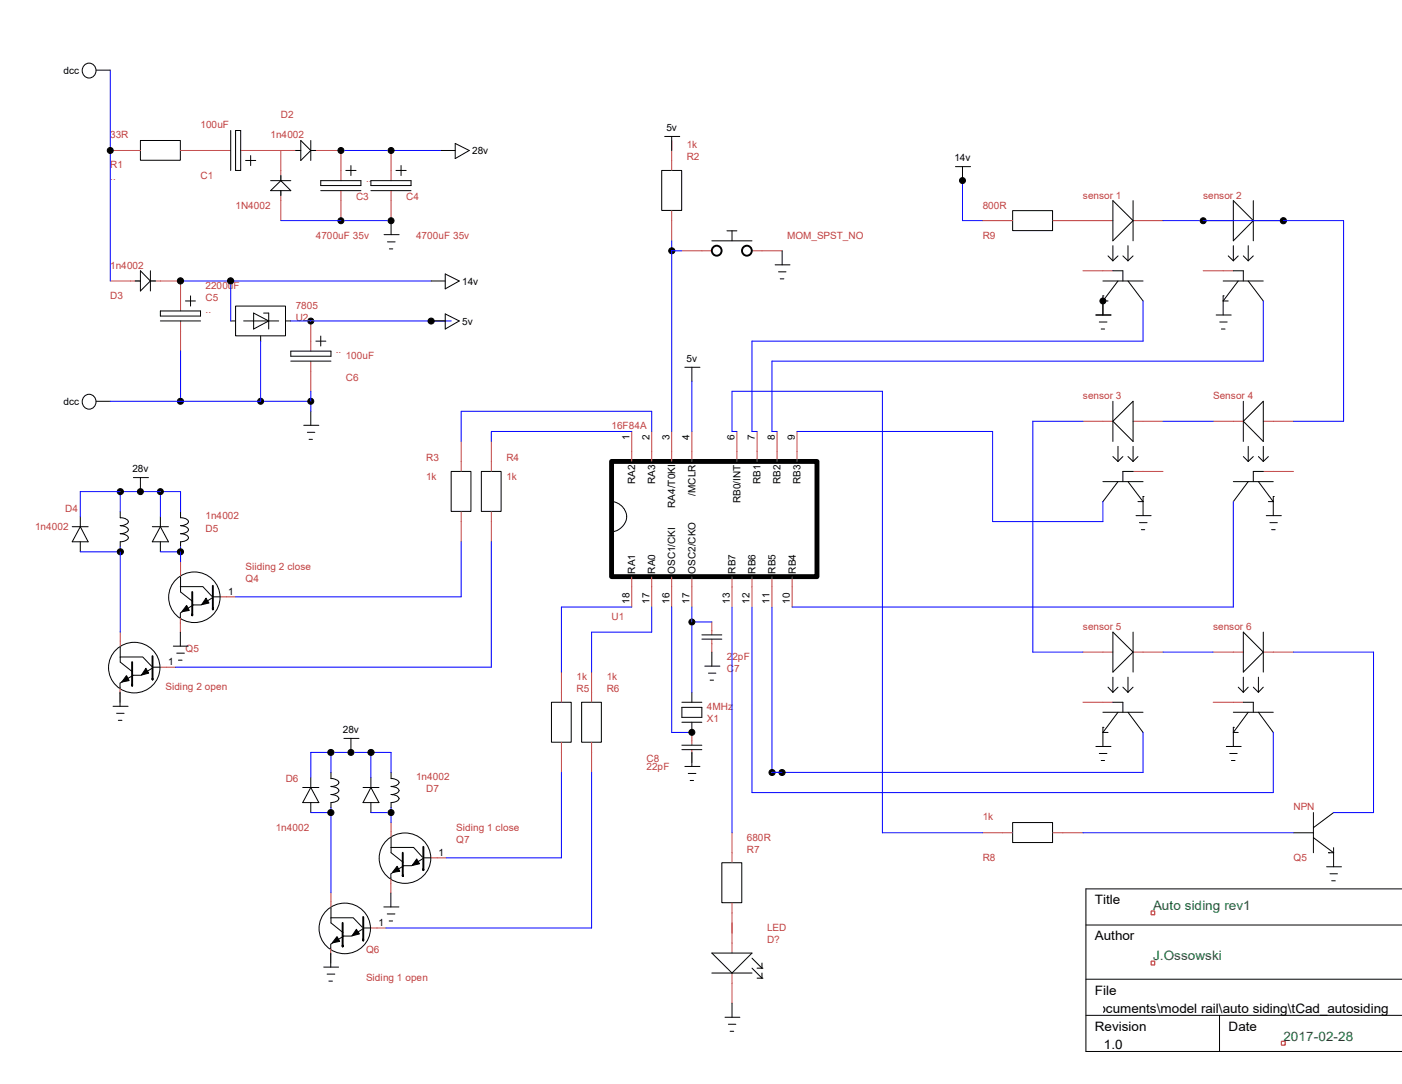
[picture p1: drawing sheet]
<svg xmlns="http://www.w3.org/2000/svg" width="279mm" height="216mm" viewBox="0 0 279 216" stroke-linecap="round" stroke-linejoin="round" font-family="sans-serif">
<path d="M121.9 91.9h40.9v23h-40.9z" fill="none" stroke="#000" stroke-width=".97"/>
<g fill="none" stroke="#c04040" stroke-width=".2">
<path d="M22 30h6M36 30h10M48 30h11.9M56 30v6M56 38v5.9M61.9 30h6v6M67.9 38v5.9M77.9 30v6M77.9 38v5.9M133.9 28v6M22 56h6M30 56h6v5.9"/>
<path d="M133.9 42v6M135.9 50h6M149.9 50h6M195.8 43.9h6M209.8 43.9h12M215.8 53.9h6M225.8 43.9h6M239.8 53.9h6M239.8 43.9h6M249.8 43.9h6M36 63.9v6M61.9 63.9v6"/>
<path d="M61.9 71.9v6M91.9 87.9v6M97.9 87.9v6M125.9 85.9v6M129.9 85.9v6M133.9 85.9v6M137.9 85.9v6M146.9 85.9v6M150.9 85.9v6M154.9 85.9v6M158.8 85.9v6M215.8 83.9h6"/>
<path d="M225.8 93.9h6M225.8 83.9h6M241.8 83.9h6M251.8 93.9h6M251.8 83.9h6M36 111.9v3M43.9 118.9h3M91.9 101.9v6M97.9 101.9v6M125.9 114.9v6M129.9 114.9v6M133.9 114.9v6"/>
<path d="M137.9 114.9v6M145.9 114.9v6M149.9 114.9v6M153.8 114.9v6M157.9 114.9v6M23.9 136.9v3M24 125.9v3M32 132.9h3M35.9 122.9v3M111.9 133.9v6M117.9 133.9v6M141.9 123.9v2.5"/>
<path d="M141.9 127.3v2.6M215.8 139.9h6M215.8 129.9h6M225.8 129.9h6M241.8 139.9h6M241.8 129.9h6M251.8 129.9h6M111.9 147.9v5.9M117.9 147.9v5.9M137.9 145.9v2.5M137.9 149.3v2.5M66 177.8v3"/>
<path d="M77.9 174.8v3M77.9 163.8v3M85.9 170.9h3M145.9 165.9v5.9M145.9 179.8v10M195.8 165.9h6M209.8 165.9h6M65.9 188.8v3M73.9 184.8h3M145.9 193.8v6"/>
</g>
<g fill="none" stroke="#000" stroke-width=".2">
<path d="M16.9 12.9a1.42 1.42 0 0 1 2.2 1.2 1.42 1.42 0 0 1-2.2 1.2 1.55 1.55 0 0 1 0-2.4zM19.2 14h2.8M28 28h7.9v3.9h-7.9zM46 26v8M46.9 26h1.1v8h-1.1zM48.9 32h2.1M50 31v2M53.9 38l2.1-2 2 2zM53.9 36h4.1M56 35v1M56 38v.9M58.9 30h1"/>
<path d="M59.9 28l2 2-2 2zM61.9 28v4M61.9 30h1M63.9 38h8M63.9 36h8v1h-8zM68.9 34h2.1M69.9 33v2M73.9 38h8M73.9 36h8v1h-8zM78.9 34h2M79.9 33v2M87.9 30h2.8"/>
<path d="M90.7 28.6l2.8 1.4-2.8 1.6zM131.9 34h3.9v7.9h-3.9zM132.5 27.2h3M133.9 27.2v2.8M190.4 33.2h3M191.8 33.2v2.8M221.8 40l4 3.9-4 4.1zM225.8 40v8M245.8 40l4 3.9-4 4.1zM249.8 40v8M27 56h1M28 53.9l2 2.1-2 2z"/>
<path d="M30 53.9v4.1M30 56h1M37 59.9h1.9M38 58.9v2.1M76.5 46.7h3M77.2 48.2h1.5M77.6 49.6h.7M77.9 43.9v2.8M85.9 56h2.8M88.7 54.6l2.8 1.4-2.8 1.5zM141.9 48h8M144.9 46h2"/>
<path d="M145.9 46v2M154.5 52.7h2.9M155.2 54.1h1.4M155.5 55.5h.7M155.9 50v2.7M201.8 42h8v3.9h-8zM219.8 58.9h.1M219.8 56h8M219.8 58.9v3.8M220.8 51l1 .9M221.8 53.9h2v2.1M221.8 48.9v3"/>
<path d="M222.8 56l-3 3.9h1M222.8 51l-1 .9M223.8 51l1 .9M224.8 56l3 3.9M224.8 48.9v3M225.8 51l-1 .9M243.8 58.9h.1M243.8 56h8M243.8 58.9v3.8M244.8 51l1 .9M245.8 53.9h2v2.1M245.8 48.9v3"/>
<path d="M246.8 56l-3 3.9h1M246.8 51l-1 .9M247.8 51l1 .9M248.8 56l3 3.9M248.8 48.9v3M249.8 51l-1 .9M16.9 78.8a1.42 1.42 0 0 1 2.2 1.2 1.42 1.42 0 0 1-2.2 1.2 1.55 1.55 0 0 1 0-2.4zM19.2 79.9h2.8M32 63.9h8M32 61.9h8v1h-8zM46 63.9h.9M46.9 61h10v5.9h-10z"/>
<path d="M48.6 63.9h6.9M50.5 62.4l3.1 1.5-3.1 1.6zM51.9 66.9v1M52.5 62.4h1.1v3.1M56.9 63.9h1.1M58 71.9h8M58 69.9h8v1.1h-8zM62.9 67.9h2M63.9 66.9v2M85.9 63.9h2.8M88.7 62.5l2.8 1.4-2.8 1.6zM136.5 73.2h3"/>
<path d="M137.9 73.2v2.7M218.4 62.7h3M219.1 64.1h1.5M219.5 65.5h.6M221.8 79.9v8M242.4 62.7h3M243.1 64.1h1.5M243.4 65.5h.7M247.8 79.9v8M26.6 95.1h3M28 95.1v2.8M60.5 84.7h3"/>
<path d="M61.3 86.1h1.4M61.6 87.5h.7M61.9 81.9v2.8M89.9 93.9h4v8h-4zM95.9 93.9h4v8h-4zM121.9 99.9a2.98 2.98 0 0 1 3 2.6 2.98 2.98 0 0 1-2.3 3.3l-.7 .1M219.8 95.9h8M221.8 83.9l4-4v8zM221.8 90.9l1 1M222.8 95.9l-3 4M222.8 88.9v3M223.8 90.9l-1 1"/>
<path d="M224.8 90.9l1 1M224.8 95.9l3 4h-1M225.8 93.9h-2v2M225.8 88.9v3M226.8 90.9l-1 1M227.8 98.9h.1M227.8 98.9v3.8M245.8 95.9h7.9M247.8 83.9l4-4v8zM247.8 90.9l1 1M248.8 88.9v3M248.8 95.9l-3 4"/>
<path d="M249.8 90.9l-1 1M250.8 95.9l2.9 4h-.9M250.8 90.9l1 1M251.8 93.9h-2v2M251.8 88.9v3M252.8 90.9l-1 1M253.7 98.9h.1M253.7 98.9v3.8M14.4 104.9h3.2M16 104.9l1.6 3h-3.2zM16 102.9v2M16 107.9v2"/>
<path d="M24 101.9v1.2a1.42 1.42 0 0 1 1.6 .9 1.96 1.96 0 0 1-1.6 .7 1.38 1.38 0 0 1 1.6 .9 1.96 1.96 0 0 1-1.6 .7 1.38 1.38 0 0 1 1.6 .9 1.96 1.96 0 0 1-1.6 .7v1M30.4 104.9h3.2M32 102.9v2M32 107.9v2M32 104.9l1.6 3h-3.2zM35.9 116.9l4.5-.1 1.8 1.9M36 101.9v1.2a1.31 1.31 0 0 1 1.5 .9 1.95 1.95 0 0 1-1.5 .7 1.38 1.38 0 0 1 1.5 .9 1.63 1.63 0 0 1-1.5 .7 1.42 1.42 0 0 1 1.5 .8 1.54 1.54 0 0 1-1.5 .8v1M36 114.9v3l2.4 1.9M42.3 119.1l-2.2 1.4h-1.7M42.5 118.9h1.4M226.4 102.7h3M227.1 104.1h1.5"/>
<path d="M227.5 105.5h.6M252.3 102.7h3.1M253.1 104.1h1.5M253.4 105.5h.7M23.9 130.9h4.5l1.8 1.8M23.9 137.9v2.8M24 128.9v3l2.4 1.9M26.5 134.5l-2.6 1.6v.9M30.3 133.1l-2.2 1.4h-1.7M30.4 132.9h1.5M34.5 128.7h3M35.2 130.1h1.5"/>
<path d="M35.6 131.5h.7M35.9 125.9v2.8M38.5 120.5l-2.6 1.6v.9M109.9 139.9h3.9v7.9h-3.9zM115.9 139.9h3.9v7.9h-3.9zM135.9 139.9h4M137.9 137.9v2M139.9 126.4h3.9M139.9 127.3h3.9M140.5 132.7h3M141.2 134.1h1.5M141.5 135.5h.7"/>
<path d="M141.9 129.9v2.8M220.8 136.9l1 1M221.8 139.9h2v2M221.8 125.9l4 4-4 4zM221.8 134.9v3M222.8 136.9l-1 1M223.8 136.9l1 1M224.8 134.9v3M225.8 125.9v8M225.8 136.9l-1 1M246.8 136.9l1 1M247.8 125.9l4 4-4 4z"/>
<path d="M247.8 134.9v3M247.8 139.9h2v2M248.8 136.9l-1 1M249.8 136.9l1 1M250.8 134.9v3M251.8 125.9v8M251.8 136.9l-1 1M22.5 140.7h3M23.2 142.1h1.5M23.6 143.5h.7M60.3 156.8h3.2M61.9 154.9v1.9"/>
<path d="M61.9 159.9v1.9M61.9 156.8l1.6 3.1h-3.2zM66 153.8v1.3a1.31 1.31 0 0 1 1.5 .9 1.67 1.67 0 0 1-1.5 .6 1.38 1.38 0 0 1 1.5 .9 1.63 1.63 0 0 1-1.5 .7 1.38 1.38 0 0 1 1.5 .9 1.63 1.63 0 0 1-1.5 .8v1M68.5 147.1h3M69.9 147.1v2.8M72.3 156.8h3.2M73.9 154.9v1.9M73.9 159.9v1.9M73.9 156.8l1.6 3.1h-3.2zM77.9 153.8v1.3a1.31 1.31 0 0 1 1.6 .9 1.56 1.56 0 0 1-1.6 .6 1.38 1.38 0 0 1 1.6 .9 1.63 1.63 0 0 1-1.6 .7 1.38 1.38 0 0 1 1.6 .9 1.63 1.63 0 0 1-1.6 .8v1M135.9 143.8h4M135.9 140.9h4v2h-4z"/>
<path d="M135.9 148.4h4M135.9 149.3h4M136.5 152.7h3M137.2 154.1h1.5M137.5 155.4h.7M137.9 143.8v2.1M137.9 149.9v2.8M218.4 148.7h3M219.1 150.1h1.5M219.5 151.5h.6M219.8 144.9h.1M219.8 144.9v3.8"/>
<path d="M219.8 141.9h8M222.8 141.9l-3 4h1M224.8 141.9l3 4M244.4 148.7h3M245.1 150.1h1.4M245.4 151.5h.7M245.8 144.9h.1M245.8 144.9v3.8M245.8 141.9h7.9M248.8 141.9l-3 4h1M250.8 141.9l2.9 4M76.8 167.7a5.1 5.1 0 0 1 7.4-.5 5.1 5.1 0 0 1 0 7.5 5.1 5.1 0 0 1-7.4-.5 4.9 4.9 0 0 1 0-6.5z"/>
<path d="M77.9 168.8h4.5l1.8 1.9M77.9 177.8v2.8M77.9 166.8v3l2.4 1.9M80.5 172.4l-2.6 1.6v1M84.2 171l-2.2 1.4h-1.7M84.4 170.9h1.5M143.8 171.8h4v8h-4zM201.8 163.8h8v4h-8zM257.8 165.9h3.9M261.7 161.8v8M261.7 166.8l4.1 3h-1M264.4 172.6h2.9"/>
<path d="M264.8 169.8h.1M265 174h1.5M265.4 175.4h.7M265.8 168.8v3.8M265.8 161.8l-4.1 3M279.4 177h-63v32.4h63M64.5 192.6h3M65.2 194h1.5M65.5 195.4h.8M65.9 182.8h4.5l1.8 1.9M65.9 189.8v2.8M66 180.8v3l2.4 2"/>
<path d="M68.5 186.4l-2.6 1.6v.9M72.3 185l-2.2 1.4h-1.8M72.4 184.8h1.5M76.5 180.6h3M77.2 182h1.5M77.6 183.4h.6M141.9 193.8h8M141.9 189.8h8l-4 4zM145.9 199.8v2.8M149.9 190.8l1.9 2M149.9 192.8l1.9 2M150.9 192.8h.9"/>
<path d="M150.9 194.8h.9M151.8 192.8h.1M151.8 194.8h.1M151.8 191.8v1M151.8 193.8v1M216.4 184.2h63M216.4 195h63M144.5 202.6h2.9M145.2 204h1.4M145.5 205.4h.7M216.4 202.2h63M243 202.2v7.2"/>
<circle cx="38.8" cy="119" r="5.1"/>
<circle cx="26.8" cy="133" r="5.1"/>
<circle cx="68.7" cy="184.9" r="5.1"/>
</g>
<g fill="none" stroke="#00f" stroke-width=".2">
<path d="M22 14v42M67.9 30h20M191.8 34v9.9h4M36 56h49.9M46 56v7.9M56 43.9h21.9M133.9 48v37.9M133.9 50h2M227.8 59.9v8h-77.9v18h1M231.8 43.9h36v40h-10M251.8 59.9v12h-98v14h1.1M22 79.9h39.9"/>
<path d="M36 69.9v10M51.9 67.9v12M58 63.9h31.9M61.9 77.9v4M137.9 75.9v10M24 97.9v4M32 97.9v5M125.9 85.9h-28v2M129.9 85.9v-4h-38v6M146.9 85.9h-1v-8h30v88h19.9M158.8 85.9h39v18h22v-4M215.8 83.9h-10v46h10"/>
<path d="M231.8 83.9h10M245.8 99.9v21h-87.9M16 109.9h8M24 108.9v17M32 109.9h4M36 101.9v-4h-20v5M36 108.9v3M91.9 107.9v11h-45M97.9 107.9v25h-62.9M125.9 120.9h-14v13M129.9 120.9v5h-12v8M133.9 120.9v25h4"/>
<path d="M137.9 120.9v17M137.9 123.9h4M145.9 120.9v45M149.9 120.9v37h103.8v-12M153.8 120.9v32.9h74v-7.9M231.8 129.9h10M257.8 129.9h15.9v31.9h-7.9M66 149.9v3.9M73.9 149.9v5M77.9 153.8v-3.9h-16v5M111.9 153.8v17.1h-23M117.9 153.8v31h-41"/>
<path d="M61.9 161.8h4.1M66 160.9v16.9M73.9 161.8h4M77.9 160.9v2.9M215.8 165.9h42"/>
</g>
<g fill="#000" stroke="#000" stroke-width=".2">
<circle cx="22" cy="30" r=".59"/>
<circle cx="191.8" cy="36" r=".59"/>
<circle cx="36" cy="55.9" r=".61"/>
<circle cx="46" cy="55.9" r=".61"/>
<circle cx="219.8" cy="59.9" r=".59"/>
<circle cx="239.8" cy="44" r=".59"/>
<circle cx="255.8" cy="44" r=".61"/>
</g>
<g fill="#000" stroke="#000" stroke-width=".2">
<path d="M41.1 119.1l.6 1-1.5 .3zM25.2 134.6l.5 1-1.4 .2zM29.1 133.1l.5 1-1.4 .4zM37.2 120.6l.5 1-1.5 .2zM79.1 172.6l.6 .9-1.5 .3zM83.1 171.1l.5 .9-1.5 .4zM67.1 186.6l.6 .9-1.5 .3zM71 185.1l.6 .9-1.5 .4z"/>
<circle cx="67.9" cy="30" r=".59"/>
<circle cx="77.9" cy="30" r=".59"/>
<circle cx="67.9" cy="44" r=".59"/>
<circle cx="77.9" cy="44" r=".59"/>
<circle cx="133.9" cy="50" r=".61"/>
<circle cx="36" cy="79.9" r=".61"/>
<circle cx="51.9" cy="79.9" r=".59"/>
<circle cx="61.9" cy="79.9" r=".59"/>
<circle cx="61.9" cy="63.9" r=".59"/>
<circle cx="85.9" cy="64" r=".61"/>
<circle cx="24" cy="97.9" r=".61"/>
<circle cx="28" cy="97.9" r=".59"/>
<circle cx="32" cy="97.9" r=".59"/>
<circle cx="24" cy="109.9" r=".61"/>
<circle cx="36" cy="109.9" r=".61"/>
<circle cx="137.9" cy="123.9" r=".59"/>
<circle cx="65.9" cy="149.9" r=".61"/>
<circle cx="69.9" cy="149.9" r=".59"/>
<circle cx="73.9" cy="149.9" r=".61"/>
<circle cx="137.9" cy="145.9" r=".59"/>
<circle cx="153.9" cy="153.9" r=".61"/>
<circle cx="155.9" cy="153.9" r=".61"/>
<circle cx="65.9" cy="161.8" r=".61"/>
<circle cx="77.9" cy="161.8" r=".59"/>
</g>
<g fill="none" stroke="#000" stroke-width=".38">
<path d="M38.3 117.9v4.7v-.2M42.4 116.7v4.7v-.2M26.3 131.9v4.7v-.2M30.4 130.7v4.6v-.1M80.3 169.8v4.7v-.2M84.4 168.7v4.6v-.2M68.3 183.8v4.7v-.2M72.4 182.6v4.7v-.2"/>
<circle cx="142.8" cy="49.9" r=".98"/>
<circle cx="148.8" cy="49.9" r=".98"/>
</g>
<path d="M229.4 191.4h.7v.8h-.7zM229.4 181.4h.7v.8h-.7zM255.4 207.4h.7v.8h-.7z" fill="none" stroke="#f00" stroke-width=".2"/>
<g font-size="2.6">
<text x="218.2" y="180.1">Title</text>
<text x="218.2" y="187.3">Author</text>
<text x="197.9" y="201.7">C:\Users\Julian\Documents\model rail\auto siding\tCad_autosiding</text>
<text x="218.2" y="198.1">File</text>
<text x="218.2" y="205.3">Revision</text>
<text x="220" y="208.9">1.0</text>
<text x="244.8" y="205.3">Date</text>
</g>
<g font-size="2.6" fill="#008020">
<text x="229.8" y="181.3">Auto siding rev1</text>
<text x="229.8" y="191.3">J.Ossowski</text>
<text x="255.8" y="207.3">2017-02-28</text>
</g>
<g font-size="2">
<text x="12.7" y="14.7">dcc</text>
<text x="132.8" y="26.2">5v</text>
<text x="94.1" y="30.7">28v</text>
<text x="190.2" y="32.1">14v</text>
<text x="92.1" y="56.7">14v</text>
<text x="92.1" y="64.7">5v</text>
<text x="136.8" y="72.1">5v</text>
<text x="12.7" y="80.7">dcc</text>
<text x="125.4" y="87.6" transform="rotate(-90 125.4 87.6)">1</text>
<text x="129.4" y="87.6" transform="rotate(-90 129.4 87.6)">2</text>
<text x="133.4" y="87.6" transform="rotate(-90 133.4 87.6)">3</text>
<text x="137.4" y="87.6" transform="rotate(-90 137.4 87.6)">4</text>
<text x="146.4" y="87.6" transform="rotate(-90 146.4 87.6)">6</text>
<text x="150.4" y="87.6" transform="rotate(-90 150.4 87.6)">7</text>
<text x="154.4" y="87.6" transform="rotate(-90 154.4 87.6)">8</text>
<text x="158.4" y="87.6" transform="rotate(-90 158.4 87.6)">9</text>
<text x="26.4" y="94.1">28v</text>
<text x="126.6" y="96.4" transform="rotate(-90 126.6 96.4)">RA2</text>
<text x="130.6" y="96.4" transform="rotate(-90 130.6 96.4)">RA3</text>
<text x="134.6" y="101.1" transform="rotate(-90 134.6 101.1)">RA4/T0KI</text>
<text x="138.6" y="98.7" transform="rotate(-90 138.6 98.7)">/MCLR</text>
<text x="147.6" y="100.2" transform="rotate(-90 147.6 100.2)">RB0/INT</text>
<text x="151.6" y="96.4" transform="rotate(-90 151.6 96.4)">RB1</text>
<text x="155.6" y="96.4" transform="rotate(-90 155.6 96.4)">RB2</text>
<text x="159.6" y="96.4" transform="rotate(-90 159.6 96.4)">RB3</text>
<text x="45.5" y="118.4">1</text>
<text x="126.6" y="114.3" transform="rotate(-90 126.6 114.3)">RA1</text>
<text x="130.6" y="114.3" transform="rotate(-90 130.6 114.3)">RA0</text>
<text x="134.6" y="114.3" transform="rotate(-90 134.6 114.3)">OSC1/CKI</text>
<text x="138.6" y="114.3" transform="rotate(-90 138.6 114.3)">OSC2/CKO</text>
<text x="146.6" y="114.3" transform="rotate(-90 146.6 114.3)">RB7</text>
<text x="150.6" y="114.3" transform="rotate(-90 150.6 114.3)">RB6</text>
<text x="154.6" y="114.3" transform="rotate(-90 154.6 114.3)">RB5</text>
<text x="158.6" y="114.3" transform="rotate(-90 158.6 114.3)">RB4</text>
<text x="125.4" y="120.3" transform="rotate(-90 125.4 120.3)">18</text>
<text x="129.4" y="120.3" transform="rotate(-90 129.4 120.3)">17</text>
<text x="133.4" y="120.3" transform="rotate(-90 133.4 120.3)">16</text>
<text x="137.4" y="120.3" transform="rotate(-90 137.4 120.3)">17</text>
<text x="145.4" y="120.3" transform="rotate(-90 145.4 120.3)">13</text>
<text x="149.4" y="120.3" transform="rotate(-90 149.4 120.3)">12</text>
<text x="153.4" y="120.3" transform="rotate(-90 153.4 120.3)">11</text>
<text x="157.4" y="120.3" transform="rotate(-90 157.4 120.3)">10</text>
<text x="33.5" y="132.5">1</text>
<text x="68.3" y="146">28v</text>
<text x="87.4" y="170.4">1</text>
<text x="75.4" y="184.4">1</text>
</g>
<g font-size="2" fill="#c04040">
<text x="56" y="23.5">D2</text>
<text x="22" y="27.6">33R</text>
<text x="40" y="25.6">100uF</text>
<text x="53.9" y="27.6">1n4002</text>
<text x="136.9" y="29.5">1k</text>
<text x="22" y="33.5">R1</text>
<text x="22" y="35.9">..</text>
<text x="40" y="35.6">C1</text>
<text x="136.9" y="32">R2</text>
<text x="46.9" y="41.5">1N4002</text>
<text x="71" y="39.9">C3</text>
<text x="72.9" y="36.3">..</text>
<text x="80.9" y="39.9">C4</text>
<text x="195.8" y="41.5">800R</text>
<text x="215.8" y="39.5">sensor 1</text>
<text x="239.8" y="39.5">sensor 2</text>
<text x="62.9" y="47.5">4700uF 35v</text>
<text x="82.9" y="47.5">4700uF 35v</text>
<text x="156.8" y="47.5">MOM_SPST_NO</text>
<text x="195.8" y="47.5">R9</text>
<text x="22" y="53.5">1n4002</text>
<text x="22" y="59.5">D3</text>
<text x="41" y="59.9">C5</text>
<text x="41" y="57.5">2200uF</text>
<text x="41" y="62.3">..</text>
<text x="58.9" y="63.9">U2</text>
<text x="58.9" y="61.5">7805</text>
<text x="66.9" y="70.3">..</text>
<text x="68.9" y="71.5">100uF</text>
<text x="68.9" y="75.9">C6</text>
<text x="215.8" y="79.5">sensor 3</text>
<text x="241.8" y="79.5">Sensor 4</text>
<text x="121.9" y="85.5">16F84A</text>
<text x="84.9" y="91.9">R3</text>
<text x="84.9" y="95.5">1k</text>
<text x="100.9" y="91.9">R4</text>
<text x="100.9" y="95.5">1k</text>
<text x="13" y="101.9">D4</text>
<text x="7" y="105.5">1n4002</text>
<text x="41" y="105.9">D5</text>
<text x="41" y="103.5">1n4002</text>
<text x="48.9" y="113.5">Siiding 2 close</text>
<text x="48.9" y="115.9">Q4</text>
<text x="121.9" y="123.4">U1</text>
<text x="215.8" y="125.5">sensor 5</text>
<text x="241.8" y="125.5">sensor 6</text>
<text x="37" y="129.8">Q5</text>
<text x="144.9" y="131.4">22pF</text>
<text x="33" y="137.5">Siding 2 open</text>
<text x="114.9" y="137.8">R5</text>
<text x="114.9" y="135.5">1k</text>
<text x="120.9" y="137.8">R6</text>
<text x="120.9" y="135.5">1k</text>
<text x="144.9" y="133.9">C7</text>
<text x="140.9" y="143.8">X1</text>
<text x="140.9" y="141.4">4MHz</text>
<text x="56.9" y="155.8">D6</text>
<text x="82.9" y="155.4">1n4002</text>
<text x="128.9" y="151.8">C8</text>
<text x="128.9" y="153.4">22pF</text>
<text x="84.9" y="157.8">D7</text>
<text x="257.8" y="161.4">NPN</text>
<text x="54.9" y="165.4">1n4002</text>
<text x="90.9" y="167.8">Q7</text>
<text x="90.9" y="165.4">Siding 1 close</text>
<text x="148.8" y="167.4">680R</text>
<text x="195.8" y="163.4">1k</text>
<text x="148.8" y="169.8">R7</text>
<text x="195.8" y="171.4">R8</text>
<text x="257.8" y="171.4">Q5</text>
<text x="152.9" y="185.4">LED</text>
<text x="72.9" y="189.8">Q6</text>
<text x="152.9" y="187.8">D?</text>
<text x="72.9" y="195.4">Siding 1 open</text>
</g>
</svg>
